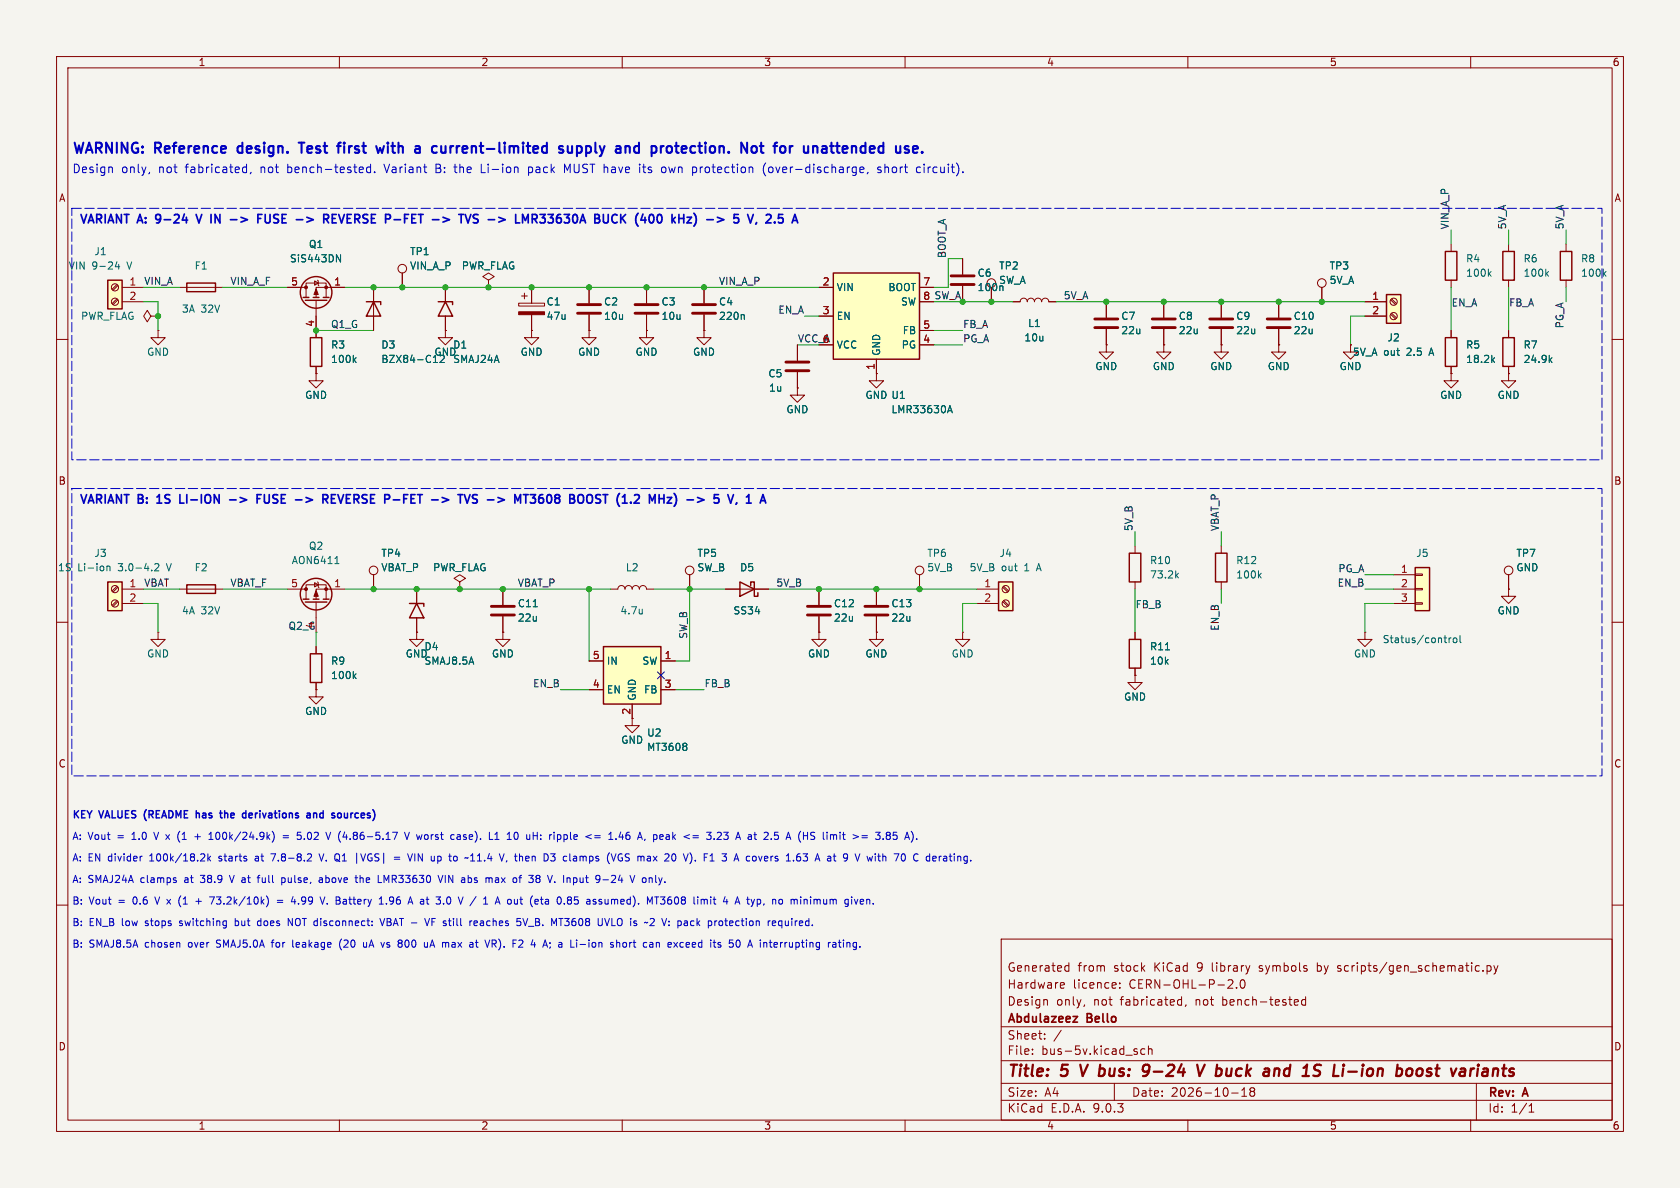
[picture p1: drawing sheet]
<svg xmlns="http://www.w3.org/2000/svg" width="297mm" height="210mm" viewBox="0 0 297 210" stroke-linecap="round" stroke-linejoin="round" font-family="sans-serif">
<path d="M0 0h297v210h-297z" fill="#f5f4ef" stroke="#f5f4ef" stroke-width=".18"/>
<g fill="none" stroke="#840000" stroke-width=".18">
<path d="M10 10h277v190h-277zM12 12h273v186h-273zM60 10v2M110 10v2M160 10v2M210 10v2M260 10v2M91.7 53.6h4.6v.5h-4.6zM92.2 52.3h1M92.7 51.8v1M94 58.4v1.3h1.2l-1.2 1.3-1.3-1.3h1.3M94 58.4h.1"/>
<path d="M94 50.8v2.8M94 55.6v2.8M256.5 43.2v1.3M256.5 49.5v1.3M266.7 43.2v1.3M266.7 49.5v1.3M266.7 58.4v1.3M276.9 43.2v1.3M276.9 49.5v1.3M10 60h2M141 68.6v1.3h1.2l-1.2 1.2-1.3-1.2h1.3M141 68.6h.1"/>
<path d="M154.9 66v1.3h1.3l-1.3 1.3-1.2-1.3h1.2M154.9 66h.1M238.8 61v1.2h1.2l-1.2 1.3-1.3-1.3h1.3M238.8 61h.1M256.5 66v1.3h1.3l-1.3 1.3-1.2-1.3h1.2M256.5 66h.1M266.7 66v1.3h1.3l-1.3 1.3-1.3-1.3h1.3M266.7 66h.1M266.7 64.8v1.2M285 60h2M10 110h2M144.8 111.8v1.2h1.2l-1.2 1.3-1.3-1.3h1.3"/>
<path d="M144.8 111.8h.1M144.8 104.1v2.8M144.8 109v2.8M154.9 111.8v1.2h1.3l-1.3 1.3-1.2-1.3h1.2M154.9 111.8h.1M154.9 104.1v2.8M154.9 109v2.8M162.6 101.6v2.5M170.2 111.8v1.2h1.2l-1.2 1.3-1.3-1.3h1.3M170.2 111.8h.1M285 110h2M10 160h2"/>
<path d="M177 166h108v32h-108zM185 176.7l.2 .2v.8M187.7 173.7l.4 .1 .1 .3-.7 .1M188.1 174.6l-.4 .1M188.4 171.6h.6M188.4 170.8h.6M189 170.2v1.5M191.7 177.6v.2M197.2 173.8l.1 .3-.7 .1M198 174.6v.1M198 173.8v.1M208.5 176.7l.4 .1"/>
<path d="M208.9 176.2v1.5M208.9 177.6l-.4 .1M209.7 177.6l-.2 .3M217.1 173.3l.6-.1 .2 .1 .1 .3-1 1.1h1M218.6 174.6v.1M219.4 173.3l.2-.1a.81 .81 0 0 1 .6 .6 .81 .81 0 0 1-.3 .8l-.2 .1a.81 .81 0 0 1-.3-1.4zM229 176.7l.5 .1v.3l-.7 .1M229.5 177.6l-.5 .1M230.8 176.8l-.4-.1-.3 .3v.4l.1 .2h.6M230.8 176.2v1.5M232.9 170.2v1.5M232.9 171.6l.1 .1"/>
<path d="M233 170.7l-.1 .1M236.5 171.6l.4 .1M236.7 170.7l-.2 .2 .2 .3M261.4 170.7l.1 .1M261.5 171.6l-.1 .1M262.2 171.6v.1M262.9 170.8l.4-.1 .3 .3v.4l-.1 .2h-.6M262.9 170.7v1.5M264.1 170.7l.4 1M264.5 171.7l-.2 .4-.2 .1M264.8 170.7l-.3 1M285 160h2"/>
<path d="M60 198v2M110 198v2M160 198v2M177 194.5h108M177 191.5h108M177 187.5h108M177 181.5h108M182.5 186.3v.1M182.5 185.5v.1M184.7 183.6v.1M184.7 182.8v.1M187.6 182.1l-1.3 2"/>
<path d="M197 191.5v3M200.7 185.9l.3 .1 .1 .2-.2 .2h-.3M200.7 185.4l.3 .1M202.4 185.5l-.4-.1-.3 .3v.4l.1 .2h.6M203 185.5l.2-.1 .4 .1 .1 .9M203 184.9v1.5M210 198v2M217.7 193.2h1.2M219.5 193.8h.9M219.5 192.7l.5-.4v1.5M221.2 192.9l-.2 .3v.5l.2 .1 .5-.1 .1-.2-.1-.4-.2-.2M221.2 192.9l-.2-.2 .2-.4 .5 .1 .1 .2-.3 .3"/>
<path d="M221.2 192.9h.3M260 198v2M261 191.5v6.5M270.3 196.6h.9M270.3 195.5l.4-.4v1.5"/>
<circle cx="162.6" cy="100.8" r=".76"/>
</g>
<g fill="none" stroke="#840000" stroke-width=".4">
<path d="M191 188.2l.4 2M202.5 188.2h.4l.2 .2a1.8 1.8 0 0 1-.3 1.6M203.2 189.1l-.5 .3M211.6 188.2l.5 2 .9-2M227.5 188.9l-.5 .4v.5l.1 .3 .6 .1M240.9 188.9l-.2 1.3M241 188.2v.2M241 188.2l-.1 .1 .1 .1M241 188.2l.1 .1-.1 .1M250.7 189a.5 .5 0 0 1 .8 .3l-.1 .5a.62 .62 0 0 1-.7 .4M253.1 189a.49 .49 0 0 0-.8 .3v.1l.7 .2 .1 .3-.4 .3-.5-.1M262.8 188.9l.3 .3-.2 1"/>
<path d="M262.9 190.1l-.2 .1M263 189.4h-.2M264 188.9l-.1 1.3"/>
</g>
<path d="M189.7 179.7h.8l-.8 1h.8" fill="none" stroke="#840000" stroke-width=".3"/>
<path d="M255.5 44.5h2.1v5h-2.1zM265.7 44.5h2v5h-2zM265.7 59.7h2v5.1h-2zM275.8 44.5h2.1v5h-2.1z" fill="none" stroke="#840000" stroke-width=".25"/>
<path d="M263.2 48.4l.4 .4M263.6 48l-.5 .5M273.4 48.4l.4 .4M273.8 48l-.5 .5M283.6 48.4l.3 .4M283.9 48l-.5 .5M274 63.6l.4 .5M274.4 63.2l-.5 .5" fill="none" stroke="#006464" stroke-width=".18"/>
<path d="M91.7 55.1h4.6v.5h-4.6z" fill="#840000" stroke="#840000" stroke-width=".18"/>
<path d="M142.7 107.2h4.1M142.7 108.7h4.1M152.9 107.2h4.1M152.9 108.7h4.1" fill="none" stroke="#840000" stroke-width=".51"/>
<path d="M245.1 52.1h2.5v5.1h-2.5z" fill="#ffffc2"/>
<path d="M54.9 59.7h2v5.1h-2zM245.1 52.1h2.5v5.1h-2.5zM33 103.4h5.1v1.5h-5.1zM199.6 113h2.1v5.1h-2.1z" fill="none" stroke="#840000" stroke-width=".25"/>
<g fill="none" stroke="#840000" stroke-width=".18">
<path d="M27.9 58.4v1.3h1.3l-1.3 1.3-1.2-1.3h1.2M27.9 58.4h.1M55.9 58.4v1.3M86.4 49.5l1-.6-1-.6-1.1 .6 1.1 .6v1.3M86.4 50.8h.1M124.5 58.4v1.3h1.2l-1.2 1.3-1.3-1.3h1.3M124.5 58.4h.1M124.5 50.8v2.8M124.5 55.6v2.8M241.3 53.3h3.8M241.3 55.9h3.8M245.8 53l.9 .8"/>
<path d="M245.8 55.5l.9 .9M246 52.8l.9 .9M246 55.4l.9 .8M55.9 66v1.3h1.2l-1.2 1.3-1.3-1.3h1.3M55.9 66h.1M55.9 64.8v1.2M141 61v2.8M141 65.8v2.8M31.7 104.1h7.7M66 101.6v2.5M81.3 102.9l1-.7-1-.6-1 .6 1 .7v1.2M81.3 104.1h.1"/>
<path d="M107.9 104.1h1.3a.64 .64 0 0 1 .7-.6 .64 .64 0 0 1 .6 .6 .64 .64 0 0 1 .6-.6 .64 .64 0 0 1 .7 .6 .64 .64 0 0 1 .6-.6 .64 .64 0 0 1 .6 .6 .64 .64 0 0 1 .7-.6 .64 .64 0 0 1 .6 .6h1.3M200.7 119.4v1.3h1.2l-1.2 1.2-1.3-1.2h1.3M200.7 119.4h.1M200.7 111.8v1.2M200.7 118.1v1.3M266.7 104.1v1.3h1.3l-1.3 1.3-1.3-1.3h1.3M266.7 104.1h.1M266.7 101.6v2.5"/>
<circle cx="246.4" cy="53.3" r=".63"/>
<circle cx="246.4" cy="55.9" r=".63"/>
<circle cx="66" cy="100.8" r=".76"/>
<circle cx="266.7" cy="100.8" r=".76"/>
</g>
<path d="M131.4 55.6l.2 .2v.7M62.6 63.6l.3 .5M62.9 63.2l-.4 .5M113.5 107.7v.8M113.5 108.4v.1M206 114.9h.8" fill="none" stroke="#006464" stroke-width=".18"/>
<path d="M122.4 53.8h4.1M122.4 55.4h4.1M138.9 64h4.1M138.9 65.5h4.1" fill="none" stroke="#840000" stroke-width=".51"/>
<path d="M176.5 102.9h2.6v5.1h-2.6z" fill="#ffffc2"/>
<path d="M176.5 102.9h2.6v5.1h-2.6z" fill="none" stroke="#840000" stroke-width=".25"/>
<g fill="none" stroke="#840000" stroke-width=".18">
<path d="M170.2 45.7v2.8M170.2 50.5v2.8M175.3 50.8v2.5M179.1 53.3h1.2a.64 .64 0 0 1 .7-.6 .64 .64 0 0 1 .6 .6 .64 .64 0 0 1 .6-.6 .64 .64 0 0 1 .7 .6 .64 .64 0 0 1 .6-.6 .64 .64 0 0 1 .6 .6 .64 .64 0 0 1 .7-.6 .64 .64 0 0 1 .6 .6h1.3M226.1 53.3v2.8M226.1 58.2v2.8M226.1 61v1.2h1.2l-1.2 1.3-1.3-1.3h1.3M226.1 61h.1M172.7 104.1h3.8M172.7 106.7h3.8M177.3 103.8l.8 .8M177.3 106.3l.8 .9"/>
<path d="M177.4 103.6l.9 .9M177.4 106.2l.9 .8M241.3 111.8v1.2h1.3l-1.3 1.3-1.3-1.3h1.3M241.3 111.8h.1"/>
<circle cx="175.3" cy="50" r=".76"/>
<circle cx="177.8" cy="104.1" r=".63"/>
<circle cx="177.8" cy="106.7" r=".63"/>
</g>
<path d="M168.1 48.8h4.1M168.1 50.3h4.1M224 56.4h4.1M224 57.9h4.1" fill="none" stroke="#840000" stroke-width=".51"/>
<path d="M177.3 50.7v.7" fill="none" stroke="#006464" stroke-width=".18"/>
<path d="M250.2 100.3h2.5v7.7h-2.5z" fill="#ffffc2"/>
<g fill="none" stroke="#840000" stroke-width=".25">
<path d="M53.6 105.9h1M54 106.4h3.8M55.4 105.9h1M57.1 105.9h1.1M250.2 100.3h2.5v7.7h-2.5z"/>
<circle cx="55.9" cy="105" r="2.79"/>
</g>
<g fill="none" stroke="#840000" stroke-width=".18">
<path d="M233.7 50.8v2.5M50.8 104.1h3.3M54.1 105.9v-2.5h3.6v2.5M55.6 103l.7 .4-.7 .4zM55.9 106.4v5.4M56.1 102.9l.2 .1v.8l.1 .1M61 104.1h-5.1v1.8M246.4 101.6h3.8M246.4 104.1h3.8M246.4 106.7h3.8M250.2 101.5h1.3v.2h-1.3zM250.2 104h1.3v.3h-1.3z"/>
<path d="M250.2 106.6h1.3v.2h-1.3z"/>
<circle cx="233.7" cy="50" r=".76"/>
</g>
<path d="M59.2 99.6h.7M59.4 98.6l.2-.2v1.2M255.3 112.8h.5M255.6 113.6h.2M256.2 112.8v.8M256.5 112.8l-.3 .2M257 112.8h.3l.3 .2v.4l-.3 .2-.3-.1-.1-.1zM258.1 112.3v1.1l.2 .2" fill="none" stroke="#006464" stroke-width=".18"/>
<g fill="#840000" stroke="#840000" stroke-width=".18">
<path d="M55.9 104.4l.4 1h-.8z"/>
<circle cx="54.1" cy="104.1" r=".25"/>
<circle cx="57.7" cy="104.1" r=".25"/>
</g>
<path d="M147.3 48.3h15.3v15.2h-15.3z" fill="#ffffc2"/>
<path d="M147.3 48.3h15.3v15.2h-15.3zM255.5 59.7h2.1v5.1h-2.1z" fill="none" stroke="#840000" stroke-width=".25"/>
<g fill="none" stroke="#840000" stroke-width=".18">
<path d="M71.1 48.3v2.5M144.8 50.8h2.5M144.8 55.9h2.5M162.6 50.8h2.5M162.6 53.3h2.5M162.6 58.4h2.5M256.5 58.4v1.3M154.9 63.5v2.5M162.6 61h2.5M256.5 64.8v1.2"/>
<circle cx="71.1" cy="47.5" r=".76"/>
</g>
<path d="M167.5 73l.4-1.3 .5 1.3M167.6 72.6h.6M263.8 63.6l.4 .5M264.2 63.2l-.5 .5" fill="none" stroke="#006464" stroke-width=".18"/>
<path d="M19 49.5h2.6v5.1h-2.6z" fill="#ffffc2"/>
<g fill="none" stroke="#840000" stroke-width=".25">
<path d="M19 49.5h2.6v5.1h-2.6zM33 50h5.1v1.6h-5.1zM53.6 52.6h1M54 53.1h3.8M55.4 52.6h1M57.1 52.6h1.1M54.9 115.6h2v5.1h-2z"/>
<circle cx="55.9" cy="51.7" r="2.79"/>
</g>
<g fill="none" stroke="#840000" stroke-width=".18">
<path d="M20.7 50.3l-.9 .8M20.7 52.8l-.9 .9M20.9 50.5l-.9 .8M20.9 53l-.9 .8M21.6 50.8h3.8M21.6 53.3h3.8M26.7 55.9l-.7-1-.6 1 .6 1 .7-1h1.2M27.9 55.9h.1M31.7 50.8h7.7M50.8 50.8h3.3M54.1 52.6v-2.6h3.6v2.6M55.6 49.7l.7 .3-.7 .4z"/>
<path d="M55.9 53.1v5.3M56.1 49.5l.2 .2v.7l.1 .1M61 50.8h-5.1v1.8M27.9 111.8v1.2h1.3l-1.3 1.3-1.2-1.3h1.2M27.9 111.8h.1M55.9 114.3v1.3M55.9 121.9v1.3h1.2l-1.2 1.3-1.3-1.3h1.3M55.9 121.9h.1M55.9 120.7v1.2"/>
<circle cx="20.3" cy="53.3" r=".63"/>
<circle cx="20.3" cy="50.8" r=".63"/>
</g>
<path d="M20.7 46.2l-.3 .9h.8M21 46.7v.9M59.5 45l.7 1.3v-1.3M62.6 119.5l.3 .5M62.9 119.1l-.4 .5" fill="none" stroke="#006464" stroke-width=".18"/>
<g fill="#840000" stroke="#840000" stroke-width=".18">
<path d="M55.9 51.1l.4 1h-.8z"/>
<circle cx="54.1" cy="50.8" r=".25"/>
<circle cx="57.7" cy="50.8" r=".25"/>
</g>
<path d="M19 102.9h2.6v5.1h-2.6z" fill="#ffffc2"/>
<path d="M19 102.9h2.6v5.1h-2.6z" fill="none" stroke="#840000" stroke-width=".25"/>
<g fill="none" stroke="#840000" stroke-width=".18">
<path d="M20.7 103.6l-.9 .9M20.7 106.2l-.9 .8M20.9 103.8l-.9 .8M20.9 106.3l-.9 .9M21.6 104.1h3.8M21.6 106.7h3.8M111.8 127v1.3h1.2l-1.2 1.2-1.3-1.2h1.3"/>
<circle cx="20.3" cy="106.7" r=".63"/>
<circle cx="20.3" cy="104.1" r=".63"/>
</g>
<path d="M27.4 99.8l.4-.2 .3 .4-.8 .9h.8M18.9 100.1v.8M18.9 100.2l.2-.1h.3v.8" fill="none" stroke="#006464" stroke-width=".18"/>
<path d="M106.7 114.3h10.1v10.2h-10.1z" fill="#ffffc2"/>
<path d="M64.8 53.3h2.5v.5M66 53.3l1.3 2.6h-2.5zM77.5 53.3h2.5v.5M78.7 53.3l1.3 2.6h-2.5zM199.6 97.8h2.1v5.1h-2.1zM214.9 97.8h2v5.1h-2zM72.4 106.7h2.5v.5M73.7 106.7l1.2 2.5h-2.5zM106.7 114.3h10.1v10.2h-10.1zM130.8 102.9l2.5 1.2-2.5 1.3zM132.7 103.5v-.6h.6v2.5h.7v-.6" fill="none" stroke="#840000" stroke-width=".25"/>
<g fill="none" stroke="#840000" stroke-width=".18">
<path d="M50.8 50.8h2.5M55.9 55.9v3.8M58.4 50.8h2.6M66 50.8v7.6M71.1 48.3v2.5M78.7 58.4v1.3h1.3l-1.3 1.3-1.2-1.3h1.2M78.7 58.4h.1M78.7 50.8v2.5M78.7 55.9v2.5M86.4 50.8h.1M94 58.4h.1M94 50.8v2.8"/>
<path d="M94 55.6v2.8M104.1 58.4v1.3h1.3l-1.3 1.3-1.2-1.3h1.2M104.1 58.4h.1M104.1 50.8v2.8M104.1 55.6v2.8M114.3 58.4v1.3h1.3l-1.3 1.3-1.3-1.3h1.3M114.3 58.4h.1M114.3 50.8v2.8M114.3 55.6v2.8M124.5 58.4h.1M124.5 50.8v2.8M124.5 55.6v2.8"/>
<path d="M144.8 55.9h2.5M144.8 50.8h2.5M162.6 53.3h2.5M162.6 50.8h2.5M162.6 58.4h2.5M170.2 45.7v2.8M170.2 50.5v2.8M175.3 50.8v2.5M179.1 53.3h1.2M185.4 53.3h1.3M195.6 53.3v2.8M195.6 58.2v2.8"/>
<path d="M205.7 53.3v2.8M205.7 58.2v2.8M215.9 53.3v2.8M215.9 58.2v2.8M226.1 53.3v2.8M226.1 58.2v2.8M233.7 50.8v2.5M241.3 53.3h3.8M241.3 55.9h3.8M256.5 58.4v1.3M266.7 58.4v1.3M55.9 66h.1"/>
<path d="M55.9 64.8v1.2M141 68.6h.1M141 61v2.8M141 65.8v2.8M154.9 66h.1M154.9 63.5v2.5M162.6 61h2.5M195.6 61v1.2h1.2l-1.2 1.3-1.3-1.3h1.3M195.6 61h.1M205.7 61v1.2h1.3l-1.3 1.3-1.2-1.3h1.2M205.7 61h.1M215.9 61v1.2h1.3l-1.3 1.3-1.3-1.3h1.3"/>
<path d="M215.9 61h.1M226.1 61h.1M238.8 61h.1M256.5 66h.1M256.5 64.8v1.2M266.7 66h.1M266.7 64.8v1.2M200.7 96.5v1.3M215.9 96.5v1.3M55.9 114.3v1.3M66 101.6v2.5M73.7 111.8v1.2h1.2l-1.2 1.3-1.3-1.3h1.3"/>
<path d="M73.7 111.8h.1M73.7 104.1v2.6M73.7 109.2v2.6M81.3 104.1h.1M88.9 111.8v1.2h1.3l-1.3 1.3-1.3-1.3h1.3M88.9 111.8h.1M88.9 104.1v2.8M88.9 109v2.8M104.1 116.8h2.6M116.8 116.8h2.6M121.9 101.6v2.5M128.3 104.1h7.6"/>
<path d="M144.8 111.8h.1M144.8 104.1v2.8M144.8 109v2.8M154.9 111.8h.1M154.9 104.1v2.8M154.9 109v2.8M200.7 119.4h.1M200.7 102.9v1.2M200.7 111.8v1.2M200.7 118.1v1.3M215.9 102.9v1.2M266.7 104.1h.1"/>
<path d="M266.7 101.6v2.5M55.9 121.9h.1M55.9 120.7v1.2M104.1 121.9h2.6M111.8 124.5v2.5M116.8 121.9h2.6"/>
<circle cx="121.9" cy="100.8" r=".76"/>
</g>
<g fill="none" stroke="#006464" stroke-width=".18">
<path d="M59.5 45l.7 1.3v-1.3M131.4 55.6l.2 .2v.7M177.3 50.7v.7M62.6 63.6l.3 .5M62.9 63.2l-.4 .5M76.6 64.1h.7M78.5 63.4l-.7 .7h.7M167.5 73l.4-1.3 .5 1.3M167.6 72.6h.6M263.8 63.6l.4 .5M264.2 63.2l-.5 .5M274 63.6l.4 .5"/>
<path d="M274.4 63.2l-.5 .5M62.6 119.5l.3 .5M62.9 119.1l-.4 .5M94.3 107.3h.7M206 114.9h.8M208 101.7l.3 .5M208.3 101.3l-.5 .5M222.6 101.7l.4 .5M223 101.3l-.5 .5M121.3 131.5l.1 .1-.1 .3M121.3 132l.1 .2-.1 .4"/>
</g>
<path d="M102.1 53.8h4.1M102.1 55.4h4.1M112.3 53.8h4M112.3 55.4h4M193.5 56.4h4.1M193.5 57.9h4.1M203.7 56.4h4.1M203.7 57.9h4.1M213.9 56.4h4M213.9 57.9h4M86.9 107.2h4M86.9 108.7h4" fill="none" stroke="#840000" stroke-width=".51"/>
<g fill="none" stroke="#009600" stroke-width=".18">
<path d="M25.4 53.3h2.5v5.1M25.4 50.8h6.3M39.4 50.8h11.4M55.9 58.4h10.1M61 50.8h83.8M142.2 55.9h2.6M165.1 53.3h14M165.1 58.4h5.1M170.2 45.7h-2.6v5.1h-2.5M186.7 53.3h54.6M241.3 55.9h-2.5v5.1M256.5 40.6v2.6"/>
<path d="M256.5 50.8v7.6M266.7 40.6v2.6M266.7 50.8v7.6M276.9 40.6v2.6M276.9 50.8v2.5M141 61h3.8M165.1 61h5.1M200.7 94v2.5M215.9 94v2.5M25.4 106.7h2.5v5.1M25.4 104.1h6.3M39.4 104.1h11.4"/>
<path d="M55.9 111.8v2.5M61 104.1h46.9M104.1 116.8h.1M104.1 104.1v12.7M115.6 104.1h12.7M121.9 104.1v12.7h-2.5M135.9 104.1h36.8M172.7 106.7h-2.5v5.1M200.7 104.1v7.7M215.9 104.1v2.6M241.3 104.1h5.1M241.3 101.6h5.1"/>
<path d="M246.4 106.7h-5.1v5.1M99.1 121.9h5M119.4 121.9h5.1"/>
</g>
<path d="M116.2 118.8l1.2 1.2M117.4 118.8l-1.2 1.2" fill="none" stroke="#000084" stroke-width=".18"/>
<g fill="none" stroke="#0000c2" stroke-width=".18">
<path d="M19.7 29.5l.2 .2v.8M26.4 30.5v.2M43.2 29.5l.4 .1M43.6 29v1.5M43.6 30.5h-.4M44.4 30.5l-.2 .2M65.5 29.6l-.4-.1-.3 .3v.4l.1 .3h.6M65.5 29v1.5M66.2 30.4v.1M67.9 29l.5 1.5M77.1 29.7h.5M77.6 29h-.5v1.5h.6"/>
<path d="M80.2 29.5h.6M80.4 29v1.3l.3 .2M85.1 29v1.5h.7M93.4 30.5h.6M93.4 29.6h.6M93.4 29.5v1.5M100.8 29l-.5 1.1-.5-1.1v1.5M113.6 29.5h.6M113.8 29v1.3l.4 .2M117.2 29.5l.4 .1 .1 .2v.6l-.5 .1M135.1 29.2a1.75 1.75 0 0 0 .3 1.9M136.5 29.6l-.3-.1-.3 .3v.4l.1 .3h.5"/>
<path d="M152.5 29.5l.2 .4-.7 .1M152.7 30.5h-.2M153.4 30.5l-.1 .2M155.7 29.6l-.3-.1-.2 .2v.3l.5 .1v.4h-.5M156.4 29v1.5M156.9 29.5l-.5 .2M163.4 29v.2M163.4 29.5v1M25 151.4h.1M27.2 147.1l.4 1.3M27.4 158.6l.4 1.2M31 155.6l.2 .2-.2 .2"/>
<path d="M31 155.2h.1M31.5 148.3l.3 .6M31.7 159.8l.3 .5M31.8 146.9l-.3 .6M32 158.4l-.3 .5M34.5 147.9h.9M34.6 159.3h1M36 150.9l.2 .3-.1 .3-.7 .7h.8M36.7 150.9v1.3M36.9 151.7l.3 .5M36.9 148.4h.8M37.1 147.4l.2-.3v1.3"/>
<path d="M37.1 158.6h.8l-.5 1.2M37.2 151.4l-.5 .4M40.6 154.7l.4 1.3M45.3 151.4h-.1M45.3 151.7l-.2 .2 .2 .3M45.5 155.2h.4M45.9 154.7l-.3 .2M47.2 158.4a1.49 1.49 0 0 1 0 1.8M47.9 150.9h.8l-.5 1.3M48.1 146.9a1.46 1.46 0 0 1 0 2M49 159.2h1M49 159.5h1"/>
<path d="M49.8 155.2h.4l.2 .2-.1 .6h-.5M49.8 155.2v1.2M50.1 147.7h.9M50.1 148.1h.9M51.8 158.5l-.3 .9h.8M52.1 159v.8M53 147.6l.3 .2v.4l-.3 .2M53.2 147.1h-.6l-.1 .6M54.8 150.9l.3 .3-.1 .3-.7 .7h.8M56.4 150.9l.4 1.3 .4-1.3M56.5 155.2h.4l.1 .8M57 155.5h-.4l-.2 .2 .2 .3h.4"/>
<path d="M57.4 158.6l-.4 1.2M57.9 159.7v.1M58.5 147.1l-.5 1.3M63.7 154.7v1.3M64 155.2l-.3 .1M67 159.8h.8M68.3 155.6l-.4-.9v1.3M68.3 159.7v.1M68.9 158.7v.5M69.7 151.5h1M69.7 151.9h1M71.5 147.1l.4 1.3 .5-1.3"/>
<path d="M72.1 150.9l.4 1.3 .4-1.3M73.3 150.9v1.3M77.5 151.4h.4M77.9 152.1l-.4 .1M78.3 154.7l-.4 1.3M78.7 154.7v1.3M79 159.6l.3 .2h.2M79.5 150.9v1.1M79.5 158.6h-.2l-.3 .2M80.8 151.5v.6M81 147.5h.2l.2 .2v.7M81.4 147.8l-.4 .1"/>
<path d="M81.4 148.3l-.4 .1M82.9 155.2l.4 .1M83.2 152.2h.7M83.3 155.9l-.4 .1M84.2 158.5l-1.1 1.6M87.5 148.4h.7M87.5 159.8l.5-1.2 .4 1.2M87.6 147.4l.3-.3v1.3M87.7 159.5h.6M88 155.2h-.4M88 155.5h-.3l-.2 .2 .1 .3h.4M90.1 159l.3 .2v.4l-.3 .2"/>
<path d="M92.2 154.7l-.3 .2M95.4 154.9v.3M95.4 155.4v.5M95.6 148.3v.1M95.6 147.6v.1M96.6 159h.3l.1 .8M97 159.3h-.4M97 159.8h-.4M97.3 150.9h.8l-.4 .5M97.9 151.4l.2 .3v.3l-.2 .2M99.7 148.3h.5M99.7 147.6h.5"/>
<path d="M99.7 147.5v1.3M102.2 158.6h-.6l-.1 .6 .2-.2 .4 .1 .1 .2v.4l-.2 .1-.5-.1M105.1 147.7h1M105.1 148.1h1M106.6 155.5h1M107 159v.8h.3l.2-.1M107.5 159v.8M107.9 147.3l.1-.2v1.3M108.6 154.7l-.5 .2M108.8 155.3l-.8 .7h.8M109.7 147.1l-.3 .9h.8M110 151a.59 .59 0 0 0-.7 .6 .59 .59 0 0 0 .7 .5v-.4h-.2"/>
<path d="M110 147.5v.9M111.1 147.6l-.3 .1-.1 .1M111.3 147.1l-.4 .1a.86 .86 0 0 0 0 1.2h.2M113.7 155.2h.3l.2 .2v.4l-.2 .2h-.3l-.1-.2zM115.5 151.4l.7 .8M115.5 147.6l.4-.1 .3 .3-.2 .5h-.5M115.5 147.5v1.3M116.2 151.4l-.7 .8M116.8 158.6h.7l-.4 .4 .4 .2v.4l-.2 .2h-.4M117.5 151.1l.2-.2 .5 .2M118.6 158.6h-.3a.86 .86 0 0 0 0 1.2l.4-.1M118.7 159.2l-.4-.2-.3 .3"/>
<path d="M118.9 151.1l.2-.2 .3 .2M120.8 150.9l.4 1.3M124.9 147.1h.8l-.4 .5M126.1 159h.5M126.3 158.6v1l.3 .2M126.8 147.2l.5-.1 .2 .3M127.6 150.9h.8l-.4 .5 .3 .1M127.7 152.1h.6M127.9 147.1h.8l-.4 .5 .4 .1v.6l-.2 .1-.5-.1M132 159h.5M132.2 158.6v1l.3 .2M133.3 147.5h.5"/>
<path d="M133.6 148.4h.2M139.1 148h.6M139.4 147.1l.4 1.3M141.6 158.6v.1M141.6 159v.8M142 150.9h.8l-.5 .5M142.6 151.5l.2 .2-.2 .4M143.3 158.6v.1M143.4 147.2h.6M143.4 147.7l.5 .1 .1 .2M144 148.2l-.2 .2-.5-.1M144.6 159l.4 .2v.6"/>
<path d="M150.8 147.5l1 .4-1 .4M153.4 159l.4 .2v.6M154.3 151.4l-.3 .8-.2-.6M154.4 159.7v.1M154.8 147.1h.8l-.4 .5 .3 .1 .1 .5-.3 .2h-.3M156.1 148.3v.1M156.2 151.4l.4 .1v.7M156.7 147.4l.2-.3h.3l.2 .3M158.5 147.1h-.6v.6M159.9 148.4l.5-1.3 .4 1.3M160.1 148h.6M164 151.4l-.3 .2v.4l.3 .2"/>
<path d="M167 151.4h.2l.2 .1v.7M167.4 152.1l-.4 .1M167.4 151.7h-.4M39.9 162.8h.1M40 162.8v1.1M40 163.6h-.1M41.6 162.4v1.2M41.6 163.6h.1M41.7 162.8h-.1M46 162.8h-.4l-.1 .2 .1 .5 .4 .1M47.9 166.6h.5M48.2 166.2l-.1 1.2"/>
<path d="M51 163.6v-1.2l.7 1.2M51.7 166.2v1.1l.2 .1M60.4 166a1.46 1.46 0 0 0 0 1.9M64.3 166.6v.8h.3l.2-.1M64.8 166.6v.8M67.2 162.4l.4 1.2 .4-1.2M70.4 166.3l.2-.1 .4 .1M75.1 162.4l.4 1.2 .4-1.2M75.6 166.6v.8M75.6 167.3l-.1 .1M76.1 167.1h.6M76.4 163h.4"/>
<path d="M76.4 166.2l-.4 1.2M77 162.4h-.6v1.2M83.8 163.2l.6-.1-.1-.3h-.3l-.2 .2 .1 .6h.4M84 166.6h.5M84.2 166.2v1.1l.3 .1M87 166.2h.5l.2 .2-.1 .4h-.6M87.3 166.8l.4 .6M92.3 166.2l.1 .2v.3l-.7 .7h.7M92.4 162.4l.5 1.2 .4-1.2M96.1 167.1h.6M96.4 166.2l-.4 1.2M98.8 162.4h.7"/>
<path d="M99.2 162.4v1.2M106.9 162.4l.4 1.2 .4-1.2M109.2 166.6l.4 .2v.6M110.2 166.7l.3-.1 .3 .2v.4l-.3 .2h-.3l-.1-.2zM116.1 166.7h.4l.1 .7M119.8 163.6h.4M120.2 162.8h-.4M121.7 166.6h-.2l-.2 .2 .1 .6h.3M121.9 166.9l-.6 .1M128.1 162.8h.5M128.3 162.4v1.1l.3 .1M128.9 167.3l.2 .1h.4"/>
<path d="M129.6 166.2h-.6l-.1 .6 .2-.1h.4M132.2 167.4l.4-1.2 .4 1.2M132.3 167.1h.6M136 166.6h.5M136.2 166.2v1.1l.3 .1M138.2 162.8h-.3l-.3 .2 .1 .6h.5M138.2 162.8v1.3M138.8 162.8l.1 .8h.3l.2-.1M139.4 162.8v.8M148.2 166.6h.5M148.6 167.4h.1M149.1 166.2v.1"/>
<path d="M149.1 166.6v.8M149.7 166.7l.2-.1 .3 .1 .1 .7M149.7 166.6v.8M150.9 167.8l.3 .1M151.3 166.6l-.4 .1-.1 .1 .1 .5 .4 .1"/>
</g>
<g fill="none" stroke="#0000c2" stroke-width=".36">
<path d="M13.2 25.2l.4 1.8M14.7 25.2l-.4 1.8M15.2 27l.6-1.8 .6 1.8M17.9 25.4l-.2-.2h-.7v1.8M19.8 25.2v1.8l-1-1.8v1.8M20.7 25.2v1.8M22.5 25.2v1.8l-1-1.8v1.8M24.3 25.3a.65 .65 0 0 0-.8 .2M28.4 25.4l-.3-.2h-.7v1.8M31.2 25.2l-.3 .1-.1 .2M42.1 26v.8M42.9 25.2v1.8"/>
<path d="M46.7 25.2v.2M52.8 25.2h1M53.3 25.2v1.8M57.4 25.2v1.6M60.3 25.2l-.4 .1-.1 .2M60.9 25.2v.2M60.9 25.8v1.2M64.3 25.2v1.6M67.9 25.8l-.4 1.2M68.6 25.2v.2M68.6 25.8v1.2M69.4 25.2v1.6"/>
<path d="M70.5 25.2v1.8M79.6 25.8v1.2M80.1 25.8l-.3 .1-.2 .3M85 25.2v1.6M88.3 25.2v1.6M89.2 25.2v.2M92.5 25.2v.2M93.3 25.2v1.6M96.7 25.2v1.8M99.1 25.8l.4 .1M99.1 26.4l.4 .1 .1 .3-.3 .2h-.3M100.4 25.8l.1 1.1a.49 .49 0 0 0 .6-.1"/>
<path d="M101.1 25.8v1.2M102 25.9l.5-.1 .4 .4v.5l-.2 .2h-.7M102 25.8v1.8M105.3 25.2v1.6M112.8 25.8l.2 .1M113 25.2v1.8M113 26.9l-.2 .1M119.3 25.8h.7M119.6 25.2v1.6M119.8 27h.2M121.1 25.8h-.3l-.3 .3 .1 .8 .5 .1M121.4 26.2l-.9 .2"/>
<path d="M123.7 25.2v1.6M124.7 25.2v.2M132.1 25.2v1.8l-1-1.8v1.8M134.6 25.2v1.6M136.7 25.8h.7M137.4 25.2l-.3 .1-.1 .2v1.5M143.7 25.8v1.2M144.3 25.8l-.6 .2M147 25.2v1.6M148 25.2v1.6M149.1 25.9l.5-.1 .1 .1 .1 .3-.8 .2M149.1 26.9h.6"/>
<path d="M153 25.2v1.8M156.2 25.2v1.8"/>
</g>
<g fill="none" stroke="#0000c2" stroke-width=".3">
<path d="M14.3 37.9l.5 1.5 .5-1.5M15.6 39.4l.5-1.5 .5 1.5M17.9 38l-.2-.1h-.6v1.5M18.6 37.9v1.5M19.1 39.4l.5-1.5 .5 1.5M21.5 37.9v1.5l-.9-1.5v1.5M22 37.9h.8M22.4 37.9v1.5M24.2 39.4l.5-1.5 .5 1.5M28.3 38l-.2-.1-.4 .1-.2 .2 .1 .5M30.8 38l.2-.1 .6 .1M32.6 37.8l-.4 1.1h1"/>
<path d="M34.7 37.9l.5 1.5 .5-1.5M37.3 37.9v1.5M38.9 37.9v1.5l-.9-1.5v1.5M40.7 38.8h1.2M42.6 38.4l1.1 .4-1.1 .5M45.6 38.6h.5M46.3 37.9h-.7v1.5M46.9 37.9v1.2l.3 .3 .4-.1 .1-.2v-1.2M49.2 38l-.5-.1-.2 .1M50.6 37.9h-.7v1.5M54.2 38.4l1.2 .4-1.2 .5M58 38.5l.1-.3-.1-.2-.8-.1v1.5"/>
<path d="M58.7 38.6h.5M59.5 37.9h-.8v1.5h.8M59.9 37.9l.5 1.5 .5-1.5M62.1 37.9h-.7v1.5M63.5 38l-.2-.1h-.6v1.5M65 38l-.5-.1-.3 .1M66.4 37.9h-.7v1.5M69 38l-.3-.1h-.5v1.5M72.2 37.9h-.7v1.5M73.5 37.9h-.7v1.5M74 37.9h.8M74.4 37.9v1.5"/>
<path d="M81.1 37.9h.9M81.5 37.9v1.5M82.2 37.9l.5 1.5 .5-1.5M84.5 38.8v.5M84.5 38h-.7l-.1 .2v.3M86.3 38.8h1.2M91.2 37.9v1.5M92.4 39.4v-1.5l.5 1.1 .5-1.1v1.5M94.9 38.5l.1-.3-.2-.2-.7-.1v1.5M95.5 37.9h.9l-.5 .6 .4 .1v.7l-.2 .1h-.4l-.2-.1M96.9 37.9h.9l-.5 .6 .4 .1v.7l-.2 .1h-.4l-.2-.1M99.1 37.9l-.5 .1"/>
<path d="M99.7 37.9h1l-.5 .6M101.4 38l.2-.1 .4 .1M102.5 39.4l.5-1.5 .5 1.5M105.9 38l-.2-.1h-.5v1.5M106.7 37.9v1.2M107.5 37.9v1.2M109.1 38h-.1a.54 .54 0 0 0-.7 .1M109.7 37.9v1.5M110.6 37.9l-.9 .9M112.5 38.3v1M112.8 37.7l-.3 .4M113.7 37.8l-.4 1.1"/>
<path d="M114.9 38l.2-.1 .4 .1M116.3 38l.2-.1 .4 .1M118.8 37.9v1.5M120 38.6h.9M120 37.9v1.5M120.9 37.9v1.5M122.7 37.7l.3 .4M125 38.8h1.1M126.8 38.4l1.2 .4-1.2 .5M130.5 37.9h-.7l-.1 .7M132.2 37.9l.5 1.5 .5-1.5M133.7 39.3l-.1 .3"/>
<path d="M135.5 38l.2-.1 .5 .1 .1 .2-.1 .3M138.4 37.9h-.7l-.1 .7 .2-.1h.5l.2 .3-.1 .5-.2 .1-.6-.1M140 39.4l.5-1.5 .5 1.5M14.3 87.4l.5 1.5 .5-1.5M15.6 88.9l.5-1.5 .5 1.5M17.9 87.6l-.2-.2h-.6v1.5M18.6 87.4v1.5M19.1 88.9l.5-1.5 .5 1.5M21.5 87.4v1.5l-.9-1.5v1.5M22 87.4h.8M22.4 87.4v1.5M25.2 87.6l-.2-.2h-.5v1.5"/>
<path d="M27.7 88.9h.9M27.9 87.8l-.2 .1M28 87.7l.2-.3v1.5M30 87.5l-.5-.1-.3 .2M31.8 87.4v1.5h.7M33 87.4v1.5M35.6 87.4v1.5M36.3 87.7a.51 .51 0 0 1 .9 0M38.7 87.4v1.5l-.8-1.5v1.5M40.6 88.4h1.1M42.5 87.9l1.1 .5-1.1 .4M45.5 88.2h.5"/>
<path d="M46.2 87.4h-.7v1.5M46.7 87.4l.1 1.4 .2 .1h.5M47.6 87.4v1.3M49.1 87.5l-.6-.1-.2 .2M50.5 87.4h-.8v1.5M54.1 87.9l1.1 .5-1.1 .4M57.5 88.2l.5 .7M57.8 88.2l.2-.3-.2-.4-.7-.1v1.5M58.6 88.2h.5M59.3 87.4h-.7v1.5h.7M59.7 87.4l.5 1.5 .5-1.5M62 87.4h-.8v1.5"/>
<path d="M63.4 87.6l-.2-.2h-.6v1.5M64.9 87.5l-.6-.1-.2 .2M66.2 87.4h-.7v1.5M68.8 87.6l-.2-.2h-.6v1.5M71.4 88.2h.5M72.1 87.4h-.7v1.5M73.4 87.4h-.7v1.5M73.8 87.4h.9M74.2 87.4v1.5M78.2 87.9l1.1 .5-1.1 .4M81 87.4h.8M81.4 87.4v1.5"/>
<path d="M82.1 87.4l.5 1.5 .5-1.5M84.4 87.5l-.6-.1-.2 .2v.4l.6 .3 .2 .4-.3 .2h-.6M91 88.9v-1.5l.5 1.1 .5-1.1v1.5M92.5 87.4h.9M93 87.4v1.5M93.7 87.4h1l-.5 .6M96 87.4a.59 .59 0 0 0-.8 .7v.6l.2 .2h.4l.2-.1 .1-.5-.1-.2-.5-.1-.3 .3M97.4 87.6l-.2-.2a.81 .81 0 0 0-.6 .7 .81 .81 0 0 0 .3 .8h.3M98.2 87.6l.2-.2 .5 .2M101.5 87.6l-.3-.2h-.5v1.5M102.2 87.7a.51 .51 0 0 1 .9 0M103.8 87.7a.51 .51 0 0 1 .9 0"/>
<path d="M105.9 88.2l.3 .3-.1 .3-.2 .1M106.2 87.5l-.6-.1-.2 .2M106.6 87.4h.9M107 87.4v1.5M109.5 87.2l-.3 .5M110.3 87.7l.2-.3v1.5M112.2 87.6l.2-.2 .6 .2M114.8 88.9v-1.5l.5 1.1 .5-1.1v1.5M116.5 87.4v1.5M117.4 87.4v1.5M119.2 87.2l.3 .5M121.5 88.4h1.1"/>
<path d="M127 87.4h-.7l-.1 .8M128.7 87.4l.5 1.5 .5-1.5M132 87.9l.4-.5v1.5M134.4 88.9l.5-1.5 .5 1.5M134.5 88.5h.7"/>
</g>
<g fill="none" stroke="#0000c2" stroke-width=".25">
<path d="M13.2 143.3v1.3M13.9 143.3l-.7 .7M15 143.3h-.6v1.3M15.4 143.3l.4 .7 .5-.7M17.5 143.3l.4 1.3 .4-1.3M18.6 144.6l.4-1.3 .4 1.3M19.8 143.3v1.3M20.8 143.3v1M21.6 143.3v1M22.8 143.3h-.6v1.3M24 143.4l-.5-.1-.2 .1M25.9 143.1l-.3 .4"/>
<path d="M27 143.4l-.6-.1v1.3M28.2 143.3h-.6v1.3M28.6 144.6l.4-1.3 .4 1.3M30.5 143.5l-.6-.2v1.3M31.1 144.6v-1.3l.5 .9 .4-.9v1.3M33.2 143.3h-.6v1.3M34.7 143.3v1.3M34.8 143.8h.4v.8M39 143.3v1.1M39.7 143.3v1.3M40.1 143.7l-.4 .2M43.5 143.3v1.3"/>
<path d="M44.4 143.7h-.2l-.2 .2 .1 .6 .3 .1M44.6 144l-.6 .2M45.9 143.3v.1M48.7 143.3v1.1M49.4 143.3v.1M55.4 143.9l.2-.2 .3 .1 .1 .8M55.4 143.7v.9M57.1 143.3v1.3M60.9 143.7v.7l.3 .2M65.9 143.1l.2 .4"/>
</g>
<path d="M12.7 36.8h270.5v44.5h-270.5zM12.7 86.4h270.5v50.8h-270.5z" fill="none" stroke="#0000c2" stroke-width=".18" stroke-dasharray="1.7 .6"/>
<g fill="#009600" stroke="#009600" stroke-width=".18">
<circle cx="81.3" cy="104.1" r=".46"/>
<circle cx="66" cy="104.1" r=".46"/>
<circle cx="73.7" cy="104.1" r=".46"/>
<circle cx="88.9" cy="104.1" r=".46"/>
<circle cx="175.3" cy="53.3" r=".46"/>
<circle cx="215.9" cy="53.3" r=".46"/>
<circle cx="195.6" cy="53.3" r=".46"/>
<circle cx="205.7" cy="53.3" r=".46"/>
<circle cx="27.9" cy="55.9" r=".46"/>
<circle cx="121.9" cy="104.1" r=".46"/>
<circle cx="104.1" cy="50.8" r=".46"/>
<circle cx="114.3" cy="50.8" r=".46"/>
<circle cx="124.5" cy="50.8" r=".46"/>
<circle cx="104.1" cy="104.1" r=".46"/>
<circle cx="233.7" cy="53.3" r=".46"/>
<circle cx="154.9" cy="104.1" r=".46"/>
<circle cx="144.8" cy="104.1" r=".46"/>
<circle cx="162.6" cy="104.1" r=".46"/>
<circle cx="94" cy="50.8" r=".46"/>
<circle cx="55.9" cy="58.4" r=".46"/>
<circle cx="86.4" cy="50.8" r=".46"/>
<circle cx="78.7" cy="50.8" r=".46"/>
<circle cx="66" cy="50.8" r=".46"/>
<circle cx="71.1" cy="50.8" r=".46"/>
<circle cx="226.1" cy="53.3" r=".46"/>
</g>
<g font-size="2.8" fill="#840000">
<text x="178" y="190.9">Title:</text>
<text x="187.7" y="190.9">5</text>
<text x="191.9" y="190.9">V bus:</text>
<text x="204.4" y="190.9">9-24</text>
<text x="215" y="190.9">V buck</text>
<text x="228.3" y="190.9">and</text>
<text x="236" y="190.9">1S</text>
<text x="242.2" y="190.9">Li-ion</text>
<text x="254.1" y="190.9">boost</text>
<text x="264.6" y="190.9">variants</text>
</g>
<g font-size="2.5" fill="#0000c2">
<text x="12.7" y="28">WARNING: Reference</text>
<text x="42.9" y="28">design.</text>
<text x="54.5" y="28">Test</text>
<text x="62" y="28">first</text>
<text x="69.6" y="28">with</text>
<text x="77.1" y="28">a</text>
<text x="80.8" y="28">current-limited</text>
<text x="104" y="28">supply</text>
<text x="114.8" y="28">and</text>
<text x="121.7" y="28">protection.</text>
<text x="138.3" y="28">Not</text>
<text x="144.9" y="28">for</text>
<text x="150.8" y="28">unattended</text>
</g>
<g font-size="2.1" fill="#0000c2">
<text x="12.7" y="30.9">Design</text>
<text x="21.4" y="30.9">only,</text>
<text x="28.1" y="30.9">not</text>
<text x="33" y="30.9">fabricated,</text>
<text x="46.3" y="30.9">not</text>
<text x="51.2" y="30.9">bench-tested.</text>
<text x="68.6" y="30.9">Variant</text>
<text x="77.7" y="30.9">B:</text>
<text x="81.2" y="30.9">the</text>
<text x="86" y="30.9">Li-ion</text>
<text x="94.6" y="30.9">pack</text>
<text x="101.1" y="30.9">MUST have</text>
<text x="114.7" y="30.9">its</text>
<text x="118.8" y="30.9">own</text>
<text x="124.3" y="30.9">protection</text>
<text x="137" y="30.9">(over-discharge,</text>
<text x="157.4" y="30.9">short</text>
<text x="164.5" y="30.9">circuit).</text>
<text x="14" y="40.2">VARIANT A:</text>
<text x="28.2" y="40.2">9-24</text>
<text x="48.6" y="40.2">FUSE</text>
<text x="56" y="40.2">-&gt;</text>
<text x="61.5" y="40.2">REVERSE</text>
<text x="73" y="40.2">P-FET</text>
<text x="81.9" y="40.2">-&gt;</text>
<text x="87.4" y="40.2">TVS</text>
<text x="93" y="40.2">-&gt;</text>
<text x="98.4" y="40.2">LMR33630A</text>
<text x="113" y="40.2">BUCK</text>
<text x="120.8" y="40.2">(400</text>
<text x="127.9" y="40.2">kHz)</text>
<text x="134.6" y="40.2">-&gt;</text>
<text x="140.1" y="40.2">5</text>
<text x="14" y="89.8">VARIANT B:</text>
<text x="28.5" y="89.8">1S</text>
<text x="33.1" y="89.8">LI-ION</text>
<text x="47.9" y="89.8">FUSE</text>
<text x="55.3" y="89.8">-&gt;</text>
<text x="60.7" y="89.8">REVERSE</text>
<text x="72.3" y="89.8">P-FET</text>
<text x="86.6" y="89.8">TVS</text>
<text x="92.2" y="89.8">-&gt;</text>
<text x="97.7" y="89.8">MT3608</text>
<text x="108" y="89.8">BOOST</text>
<text x="116.9" y="89.8">(1.2</text>
<text x="123.3" y="89.8">MHz)</text>
<text x="130.5" y="89.8">-&gt;</text>
</g>
<g font-size="2.1" fill="#840000">
<text x="178" y="172">Generated</text>
<text x="190.5" y="172">from</text>
<text x="197" y="172">stock</text>
<text x="204.2" y="172">KiCad</text>
<text x="211.9" y="172">9</text>
<text x="214.6" y="172">library</text>
<text x="223.2" y="172">symbols</text>
<text x="233.5" y="172">by</text>
<text x="237.3" y="172">scripts/gen_schematic.py</text>
<text x="178" y="178">Design</text>
<text x="178" y="175">Hardware</text>
<text x="186.7" y="178">only,</text>
<text x="189.7" y="175">licence:</text>
<text x="193.4" y="178">not</text>
<text x="198.3" y="178">fabricated,</text>
<text x="199.7" y="175">CERN-OHL-P-2.0</text>
<text x="211.6" y="178">not</text>
<text x="216.5" y="178">bench-tested</text>
<text x="178" y="184">Sheet:</text>
<text x="178" y="181.2">Abdulazeez</text>
<text x="192.2" y="181.2">Bello</text>
<text x="178" y="186.7">File:</text>
<text x="184.1" y="186.7">bus-5v.kicad_sch</text>
<text x="178" y="196.9">KiCad</text>
<text x="178" y="194.1">Size:</text>
<text x="184.7" y="194.1">A4</text>
<text x="185.7" y="196.9">E.D.A.</text>
<text x="193.3" y="196.9">9.0.3</text>
<text x="200" y="194.1">Date:</text>
<text x="207" y="194.1">2026-10-18</text>
<text x="263" y="194.3">Rev:</text>
<text x="263" y="196.9">Id:</text>
<text x="267.1" y="196.9">1/1</text>
<text x="269.4" y="194.3">A</text>
</g>
<g font-size="1.8" fill="#840000">
<text x="35" y="11.9">1</text>
<text x="85" y="11.9">2</text>
<text x="135" y="11.9">3</text>
<text x="185" y="11.9">4</text>
<text x="235" y="11.9">5</text>
<text x="285" y="11.9">6</text>
<text x="10.3" y="35.9">A</text>
<text x="285.3" y="35.9">A</text>
<text x="141" y="60.6">VCC_A</text>
<text x="10.3" y="85.9">B</text>
<text x="285.3" y="85.9">B</text>
<text x="111.5" y="126.4" transform="rotate(-90 111.5 126.4)">2</text>
<text x="10.3" y="135.9">C</text>
<text x="285.3" y="135.9">C</text>
<text x="10.3" y="185.9">D</text>
<text x="285.3" y="185.9">D</text>
<text x="35" y="199.9">1</text>
<text x="85" y="199.9">2</text>
<text x="135" y="199.9">3</text>
<text x="185" y="199.9">4</text>
<text x="235" y="199.9">5</text>
<text x="285" y="199.9">6</text>
</g>
<g font-size="1.8" fill="#0f0f0f">
<text x="256.2" y="40.6" transform="rotate(-90 256.2 40.6)">VIN_A_P</text>
<text x="266.4" y="40.6" transform="rotate(-90 266.4 40.6)">5V_A</text>
<text x="276.5" y="40.6" transform="rotate(-90 276.5 40.6)">5V_A</text>
<text x="167.3" y="45.7" transform="rotate(-90 167.3 45.7)">BOOT_A</text>
<text x="25.4" y="50.5">VIN_A</text>
<text x="40.6" y="50.5">VIN_A_F</text>
<text x="127" y="50.5">VIN_A_P</text>
<text x="188" y="53">5V_A</text>
<text x="58.4" y="58.1">Q1_G</text>
<text x="137.5" y="55.5">EN_A</text>
<text x="170.2" y="58.1">FB_A</text>
<text x="256.5" y="54.3">EN_A</text>
<text x="266.7" y="54.3">FB_A</text>
<text x="276.5" y="58.1" transform="rotate(-90 276.5 58.1)">PG_A</text>
<text x="170.2" y="60.6">PG_A</text>
<text x="200.3" y="94" transform="rotate(-90 200.3 94)">5V_B</text>
<text x="215.6" y="94" transform="rotate(-90 215.6 94)">VBAT_P</text>
<text x="236.5" y="101.3">PG_A</text>
<text x="25.4" y="103.8">VBAT</text>
<text x="40.6" y="103.8">VBAT_F</text>
<text x="91.4" y="103.8">VBAT_P</text>
<text x="137.2" y="103.8">5V_B</text>
<text x="200.7" y="107.6">FB_B</text>
<text x="236.4" y="103.8">EN_B</text>
<text x="50.9" y="111.4">Q2_G</text>
<text x="121.6" y="113" transform="rotate(-90 121.6 113)">SW_B</text>
<text x="215.6" y="111.6" transform="rotate(-90 215.6 111.6)">EN_B</text>
<text x="94.1" y="121.6">EN_B</text>
<text x="124.5" y="121.6">FB_B</text>
</g>
<g font-size="1.8" fill="#006464">
<text x="12.1" y="47.9">VIN</text>
<text x="16.2" y="47.9">9-24</text>
<text x="16.6" y="45.3">J1</text>
<text x="22.6" y="47.9">V</text>
<text x="34.3" y="47.9">F1</text>
<text x="51.2" y="46.6">SiS443DN</text>
<text x="54.5" y="44">Q1</text>
<text x="72.4" y="45.3">TP1</text>
<text x="72.4" y="47.9">VIN_A_P</text>
<text x="81.5" y="47.9">PWR_FLAG</text>
<text x="176.5" y="47.9">TP2</text>
<text x="235" y="47.9">TP3</text>
<text x="259.1" y="46.6">R4</text>
<text x="269.2" y="46.6">R6</text>
<text x="279.4" y="46.6">R8</text>
<text x="147.8" y="51.7">VIN</text>
<text x="157" y="51.7">BOOT</text>
<text x="172.7" y="49.1">C6</text>
<text x="172.7" y="51.7">100n</text>
<text x="176.5" y="50.4">SW_A</text>
<text x="235" y="50.4">5V_A</text>
<text x="259.1" y="49.1">100k</text>
<text x="269.2" y="49.1">100k</text>
<text x="279.4" y="49.1">100k</text>
<text x="14.2" y="56.7">PWR_FLAG</text>
<text x="32.1" y="55.5">3A</text>
<text x="35.5" y="55.5">32V</text>
<text x="96.5" y="54.2">C1</text>
<text x="96.5" y="56.7">47u</text>
<text x="106.7" y="54.2">C2</text>
<text x="106.7" y="56.7">10u</text>
<text x="116.8" y="54.2">C3</text>
<text x="116.8" y="56.7">10u</text>
<text x="127" y="54.2">C4</text>
<text x="127" y="56.7">220n</text>
<text x="147.8" y="56.7">EN</text>
<text x="159.2" y="54.2">SW</text>
<text x="159.5" y="59.3">FB</text>
<text x="181.7" y="58">L1</text>
<text x="198.1" y="56.7">C7</text>
<text x="198.1" y="59.3">22u</text>
<text x="208.3" y="56.7">C8</text>
<text x="208.3" y="59.3">22u</text>
<text x="218.4" y="56.7">C9</text>
<text x="218.4" y="59.3">22u</text>
<text x="228.6" y="56.7">C10</text>
<text x="228.6" y="59.3">22u</text>
<text x="25.9" y="63.1">GND</text>
<text x="58.4" y="61.8">R3</text>
<text x="58.4" y="64.4">100k</text>
<text x="67.3" y="61.8">D3</text>
<text x="67.3" y="64.4">BZX84-C12</text>
<text x="76.7" y="63.1">GND</text>
<text x="80" y="61.8">D1</text>
<text x="80" y="64.4">SMAJ24A</text>
<text x="91.9" y="63.1">GND</text>
<text x="102.1" y="63.1">GND</text>
<text x="112.3" y="63.1">GND</text>
<text x="122.4" y="63.1">GND</text>
<text x="147.8" y="61.8">VCC</text>
<text x="155.8" y="63" transform="rotate(-90 155.8 63)">GND</text>
<text x="159.3" y="61.8">PG</text>
<text x="181" y="60.6">10u</text>
<text x="193.5" y="65.6">GND</text>
<text x="203.7" y="65.6">GND</text>
<text x="213.9" y="65.6">GND</text>
<text x="224" y="65.6">GND</text>
<text x="236.7" y="65.6">GND</text>
<text x="239.1" y="63.1">5V_A out</text>
<text x="245.2" y="60.6">J2</text>
<text x="248.8" y="63.1">2.5</text>
<text x="253" y="63.1">A</text>
<text x="259.1" y="61.8">R5</text>
<text x="259.1" y="64.4">18.2k</text>
<text x="269.2" y="61.8">R7</text>
<text x="269.2" y="64.4">24.9k</text>
<text x="53.8" y="70.7">GND</text>
<text x="135.7" y="66.9">C5</text>
<text x="135.9" y="69.4">1u</text>
<text x="152.9" y="70.7">GND U1</text>
<text x="254.5" y="70.7">GND</text>
<text x="264.7" y="70.7">GND</text>
<text x="138.9" y="73.3">GND</text>
<text x="157.5" y="73.3">LMR33630A</text>
<text x="10.1" y="101.2">1S</text>
<text x="13.7" y="101.2">Li-ion</text>
<text x="16.6" y="98.7">J3</text>
<text x="21" y="101.2">3.0-4.2</text>
<text x="29.8" y="101.2">V</text>
<text x="34.3" y="101.2">F2</text>
<text x="51.5" y="99.9">AON6411</text>
<text x="54.5" y="97.4">Q2</text>
<text x="67.3" y="98.7">TP4</text>
<text x="67.3" y="101.2">VBAT_P</text>
<text x="76.5" y="101.2">PWR_FLAG</text>
<text x="110.5" y="101.2">L2</text>
<text x="123.2" y="98.7">TP5</text>
<text x="123.2" y="101.2">SW_B</text>
<text x="130.7" y="101.2">D5</text>
<text x="163.8" y="98.7">TP6</text>
<text x="163.8" y="101.2">5V_B</text>
<text x="171.3" y="101.2">5V_B</text>
<text x="176.6" y="98.7">J4</text>
<text x="177" y="101.2">out</text>
<text x="181.2" y="101.2">1</text>
<text x="183.6" y="101.2">A</text>
<text x="203.2" y="99.9">R10</text>
<text x="218.4" y="99.9">R12</text>
<text x="250.3" y="98.7">J5</text>
<text x="268" y="98.7">TP7</text>
<text x="268" y="101.2">GND</text>
<text x="91.4" y="107.5">C11</text>
<text x="147.3" y="107.5">C12</text>
<text x="157.5" y="107.5">C13</text>
<text x="203.2" y="102.5">73.2k</text>
<text x="218.4" y="102.5">100k</text>
<text x="32.1" y="108.8">4A</text>
<text x="35.5" y="108.8">32V</text>
<text x="91.4" y="110.1">22u</text>
<text x="109.6" y="108.8">4.7u</text>
<text x="129.6" y="108.8">SS34</text>
<text x="147.3" y="110.1">22u</text>
<text x="157.5" y="110.1">22u</text>
<text x="244.3" y="113.9">Status/control</text>
<text x="264.7" y="108.8">GND</text>
<text x="25.9" y="116.4">GND</text>
<text x="58.4" y="117.7">R9</text>
<text x="71.6" y="116.4">GND</text>
<text x="74.9" y="115.2">D4</text>
<text x="74.9" y="117.7">SMAJ8.5A</text>
<text x="86.9" y="116.4">GND</text>
<text x="107.2" y="117.7">IN</text>
<text x="113.5" y="117.7">SW</text>
<text x="142.7" y="116.4">GND</text>
<text x="152.9" y="116.4">GND</text>
<text x="168.1" y="116.4">GND</text>
<text x="203.2" y="117.7">10k</text>
<text x="203.2" y="115.2">R11</text>
<text x="239.3" y="116.4">GND</text>
<text x="58.4" y="120.2">100k</text>
<text x="107.2" y="122.8">EN</text>
<text x="112.6" y="124" transform="rotate(-90 112.6 124)">GND</text>
<text x="113.8" y="122.8">FB</text>
<text x="198.6" y="124.1">GND</text>
<text x="53.8" y="126.6">GND</text>
<text x="109.7" y="131.7">GND</text>
<text x="114.3" y="130.4">U2</text>
<text x="114.3" y="132.9">MT3608</text>
</g>
<g font-size="1.8" fill="#a90000">
<text x="22.8" y="50.5">1</text>
<text x="22.8" y="53.1">2</text>
<text x="51.4" y="50.5">5</text>
<text x="59" y="50.5">1</text>
<text x="145.3" y="50.5">2</text>
<text x="163.1" y="50.5">7</text>
<text x="163.1" y="53.1">8</text>
<text x="242.5" y="53.1">1</text>
<text x="55.6" y="57.9" transform="rotate(-90 55.6 57.9)">4</text>
<text x="145.3" y="55.6">3</text>
<text x="163.1" y="58.2">5</text>
<text x="242.5" y="55.6">2</text>
<text x="145.3" y="60.7">6</text>
<text x="154.7" y="65.5" transform="rotate(-90 154.7 65.5)">1</text>
<text x="163.1" y="60.7">4</text>
<text x="247.6" y="101.3">1</text>
<text x="22.8" y="103.9">1</text>
<text x="22.8" y="106.4">2</text>
<text x="51.4" y="103.9">5</text>
<text x="59" y="103.9">1</text>
<text x="173.9" y="103.9">1</text>
<text x="173.9" y="106.4">2</text>
<text x="247.6" y="103.9">2</text>
<text x="247.6" y="106.4">3</text>
<text x="104.7" y="116.6">5</text>
<text x="117.4" y="116.6">1</text>
<text x="104.7" y="121.7">4</text>
<text x="117.4" y="121.7">3</text>
</g>
<g font-size="1.8" fill="#009600">
<text x="163.1" y="53.1">8 SW_A</text>
<text x="55.6" y="111.2" transform="rotate(-90 55.6 111.2)">4</text>
</g>
<g font-size="1.8" fill="#0000c2">
<text x="12.7" y="148.8">A: Vout</text>
<text x="12.7" y="145.3">KEY</text>
<text x="17.7" y="145.3">VALUES (README</text>
<text x="20.8" y="148.8">=</text>
<text x="23.6" y="148.8">1.0</text>
<text x="27.8" y="148.8">V x</text>
<text x="32.2" y="148.8">(1</text>
<text x="35.5" y="148.8">+</text>
<text x="35.8" y="145.3">has</text>
<text x="38.2" y="148.8">100k/24.9k)</text>
<text x="40.6" y="145.3">the</text>
<text x="45" y="145.3">derivations</text>
<text x="51.5" y="148.8">=</text>
<text x="54.2" y="148.8">5.02</text>
<text x="56.9" y="145.3">and</text>
<text x="59.6" y="148.8">V (4.86-5.17</text>
<text x="61.8" y="145.3">sources)</text>
<text x="73.9" y="148.8">V worst</text>
<text x="82.4" y="148.8">case).</text>
<text x="89.4" y="148.8">L1</text>
<text x="92.8" y="148.8">10</text>
<text x="96.4" y="148.8">uH:</text>
<text x="100.6" y="148.8">ripple</text>
<text x="107.2" y="148.8">&lt;=</text>
<text x="111.6" y="148.8">1.46</text>
<text x="117" y="148.8">A, peak</text>
<text x="125.4" y="148.8">&lt;=</text>
<text x="129.7" y="148.8">3.23</text>
<text x="135.1" y="148.8">A at</text>
<text x="140.4" y="148.8">2.5</text>
<text x="144.6" y="148.8">A (HS</text>
<text x="151.4" y="148.8">limit</text>
<text x="156.9" y="148.8">&gt;=</text>
<text x="161.2" y="148.8">3.85</text>
<text x="12.7" y="152.6">A: EN divider</text>
<text x="26.7" y="152.6">100k/18.2k</text>
<text x="39.2" y="152.6">starts</text>
<text x="45.8" y="152.6">at</text>
<text x="48.8" y="152.6">7.8-8.2</text>
<text x="57.6" y="152.6">V. Q1</text>
<text x="64.2" y="152.6">|VGS|</text>
<text x="74.1" y="152.6">VIN</text>
<text x="78.3" y="152.6">up</text>
<text x="81.7" y="152.6">to</text>
<text x="84.8" y="152.6">~11.4</text>
<text x="91.1" y="152.6">V, then</text>
<text x="99.2" y="152.6">D3</text>
<text x="102.9" y="152.6">clamps</text>
<text x="110.8" y="152.6">(VGS</text>
<text x="116.4" y="152.6">max</text>
<text x="121.5" y="152.6">20</text>
<text x="125.1" y="152.6">V).</text>
<text x="128.8" y="152.6">F1</text>
<text x="132.2" y="152.6">3</text>
<text x="134.6" y="152.6">A covers</text>
<text x="144.2" y="152.6">1.63</text>
<text x="149.6" y="152.6">A at</text>
<text x="154.9" y="152.6">9</text>
<text x="157.2" y="152.6">V with</text>
<text x="164.5" y="152.6">70</text>
<text x="168.1" y="152.6">C derating.</text>
<text x="12.7" y="160.2">B:</text>
<text x="12.7" y="156.4">A: SMAJ24A</text>
<text x="15.7" y="160.2">Vout</text>
<text x="21" y="160.2">=</text>
<text x="23.8" y="160.2">0.6</text>
<text x="25" y="156.4">clamps</text>
<text x="28" y="160.2">V x</text>
<text x="32.4" y="160.2">(1</text>
<text x="32.9" y="156.4">at</text>
<text x="35.7" y="160.2">+</text>
<text x="35.9" y="156.4">38.9</text>
<text x="38.4" y="160.2">73.2k/10k)</text>
<text x="41.4" y="156.4">V at</text>
<text x="46.7" y="156.4">full</text>
<text x="51" y="156.4">pulse,</text>
<text x="53.2" y="160.2">4.99</text>
<text x="57.9" y="156.4">above</text>
<text x="58.6" y="160.2">V. Battery</text>
<text x="64.6" y="156.4">the</text>
<text x="68.7" y="156.4">LMR33630</text>
<text x="69.3" y="160.2">1.96</text>
<text x="74.8" y="160.2">A at</text>
<text x="79.7" y="156.4">VIN</text>
<text x="80.1" y="160.2">3.0</text>
<text x="83.9" y="156.4">abs</text>
<text x="84.3" y="160.2">V /</text>
<text x="88.4" y="156.4">max</text>
<text x="89" y="160.2">1</text>
<text x="91.4" y="160.2">A out</text>
<text x="93.4" y="156.4">of</text>
<text x="96.4" y="156.4">38</text>
<text x="97.8" y="160.2">(eta</text>
<text x="100" y="156.4">V. Input</text>
<text x="102.8" y="160.2">0.85</text>
<text x="108.2" y="160.2">assumed).</text>
<text x="108.8" y="156.4">9-24</text>
<text x="115.2" y="156.4">V only.</text>
<text x="119.1" y="160.2">MT3608</text>
<text x="127.6" y="160.2">limit</text>
<text x="133" y="160.2">4</text>
<text x="135.4" y="160.2">A typ,</text>
<text x="142.3" y="160.2">no</text>
<text x="145.8" y="160.2">minimum</text>
<text x="12.7" y="164">B:</text>
<text x="12.7" y="167.8">B:</text>
<text x="15.7" y="164">EN_B</text>
<text x="15.7" y="167.8">SMAJ8.5A</text>
<text x="21.6" y="164">low</text>
<text x="25.7" y="167.8">chosen</text>
<text x="25.9" y="164">stops</text>
<text x="32.2" y="164">switching</text>
<text x="33.6" y="167.8">over</text>
<text x="38.7" y="167.8">SMAJ5.0A</text>
<text x="42.2" y="164">but</text>
<text x="46.4" y="164">does</text>
<text x="48.7" y="167.8">for</text>
<text x="52" y="164">NOT disconnect:</text>
<text x="52.6" y="167.8">leakage</text>
<text x="61.1" y="167.8">(20</text>
<text x="65.5" y="167.8">uA</text>
<text x="68.8" y="164">VBAT -</text>
<text x="68.9" y="167.8">vs</text>
<text x="72.1" y="167.8">800</text>
<text x="76.9" y="167.8">uA</text>
<text x="77.1" y="164">VF still</text>
<text x="80.3" y="167.8">max</text>
<text x="85.3" y="167.8">at</text>
<text x="85.3" y="164">reaches</text>
<text x="88.4" y="167.8">VR).</text>
<text x="93.3" y="167.8">F2</text>
<text x="93.9" y="164">5V_B.</text>
<text x="96.8" y="167.8">4</text>
<text x="99.2" y="167.8">A; a</text>
<text x="100.2" y="164">MT3608</text>
<text x="104.4" y="167.8">Li-ion</text>
<text x="108.6" y="164">UVLO is</text>
<text x="111.7" y="167.8">short</text>
<text x="117.4" y="164">~2</text>
<text x="117.7" y="167.8">can</text>
<text x="120.6" y="164">V: pack</text>
<text x="122.2" y="167.8">exceed</text>
<text x="129.1" y="164">protection</text>
<text x="129.9" y="167.8">its</text>
<text x="133.4" y="167.8">50</text>
<text x="137" y="167.8">A interrupting</text>
<text x="139.9" y="164">required.</text>
<text x="151.5" y="167.8">rating.</text>
</g>
</svg>
